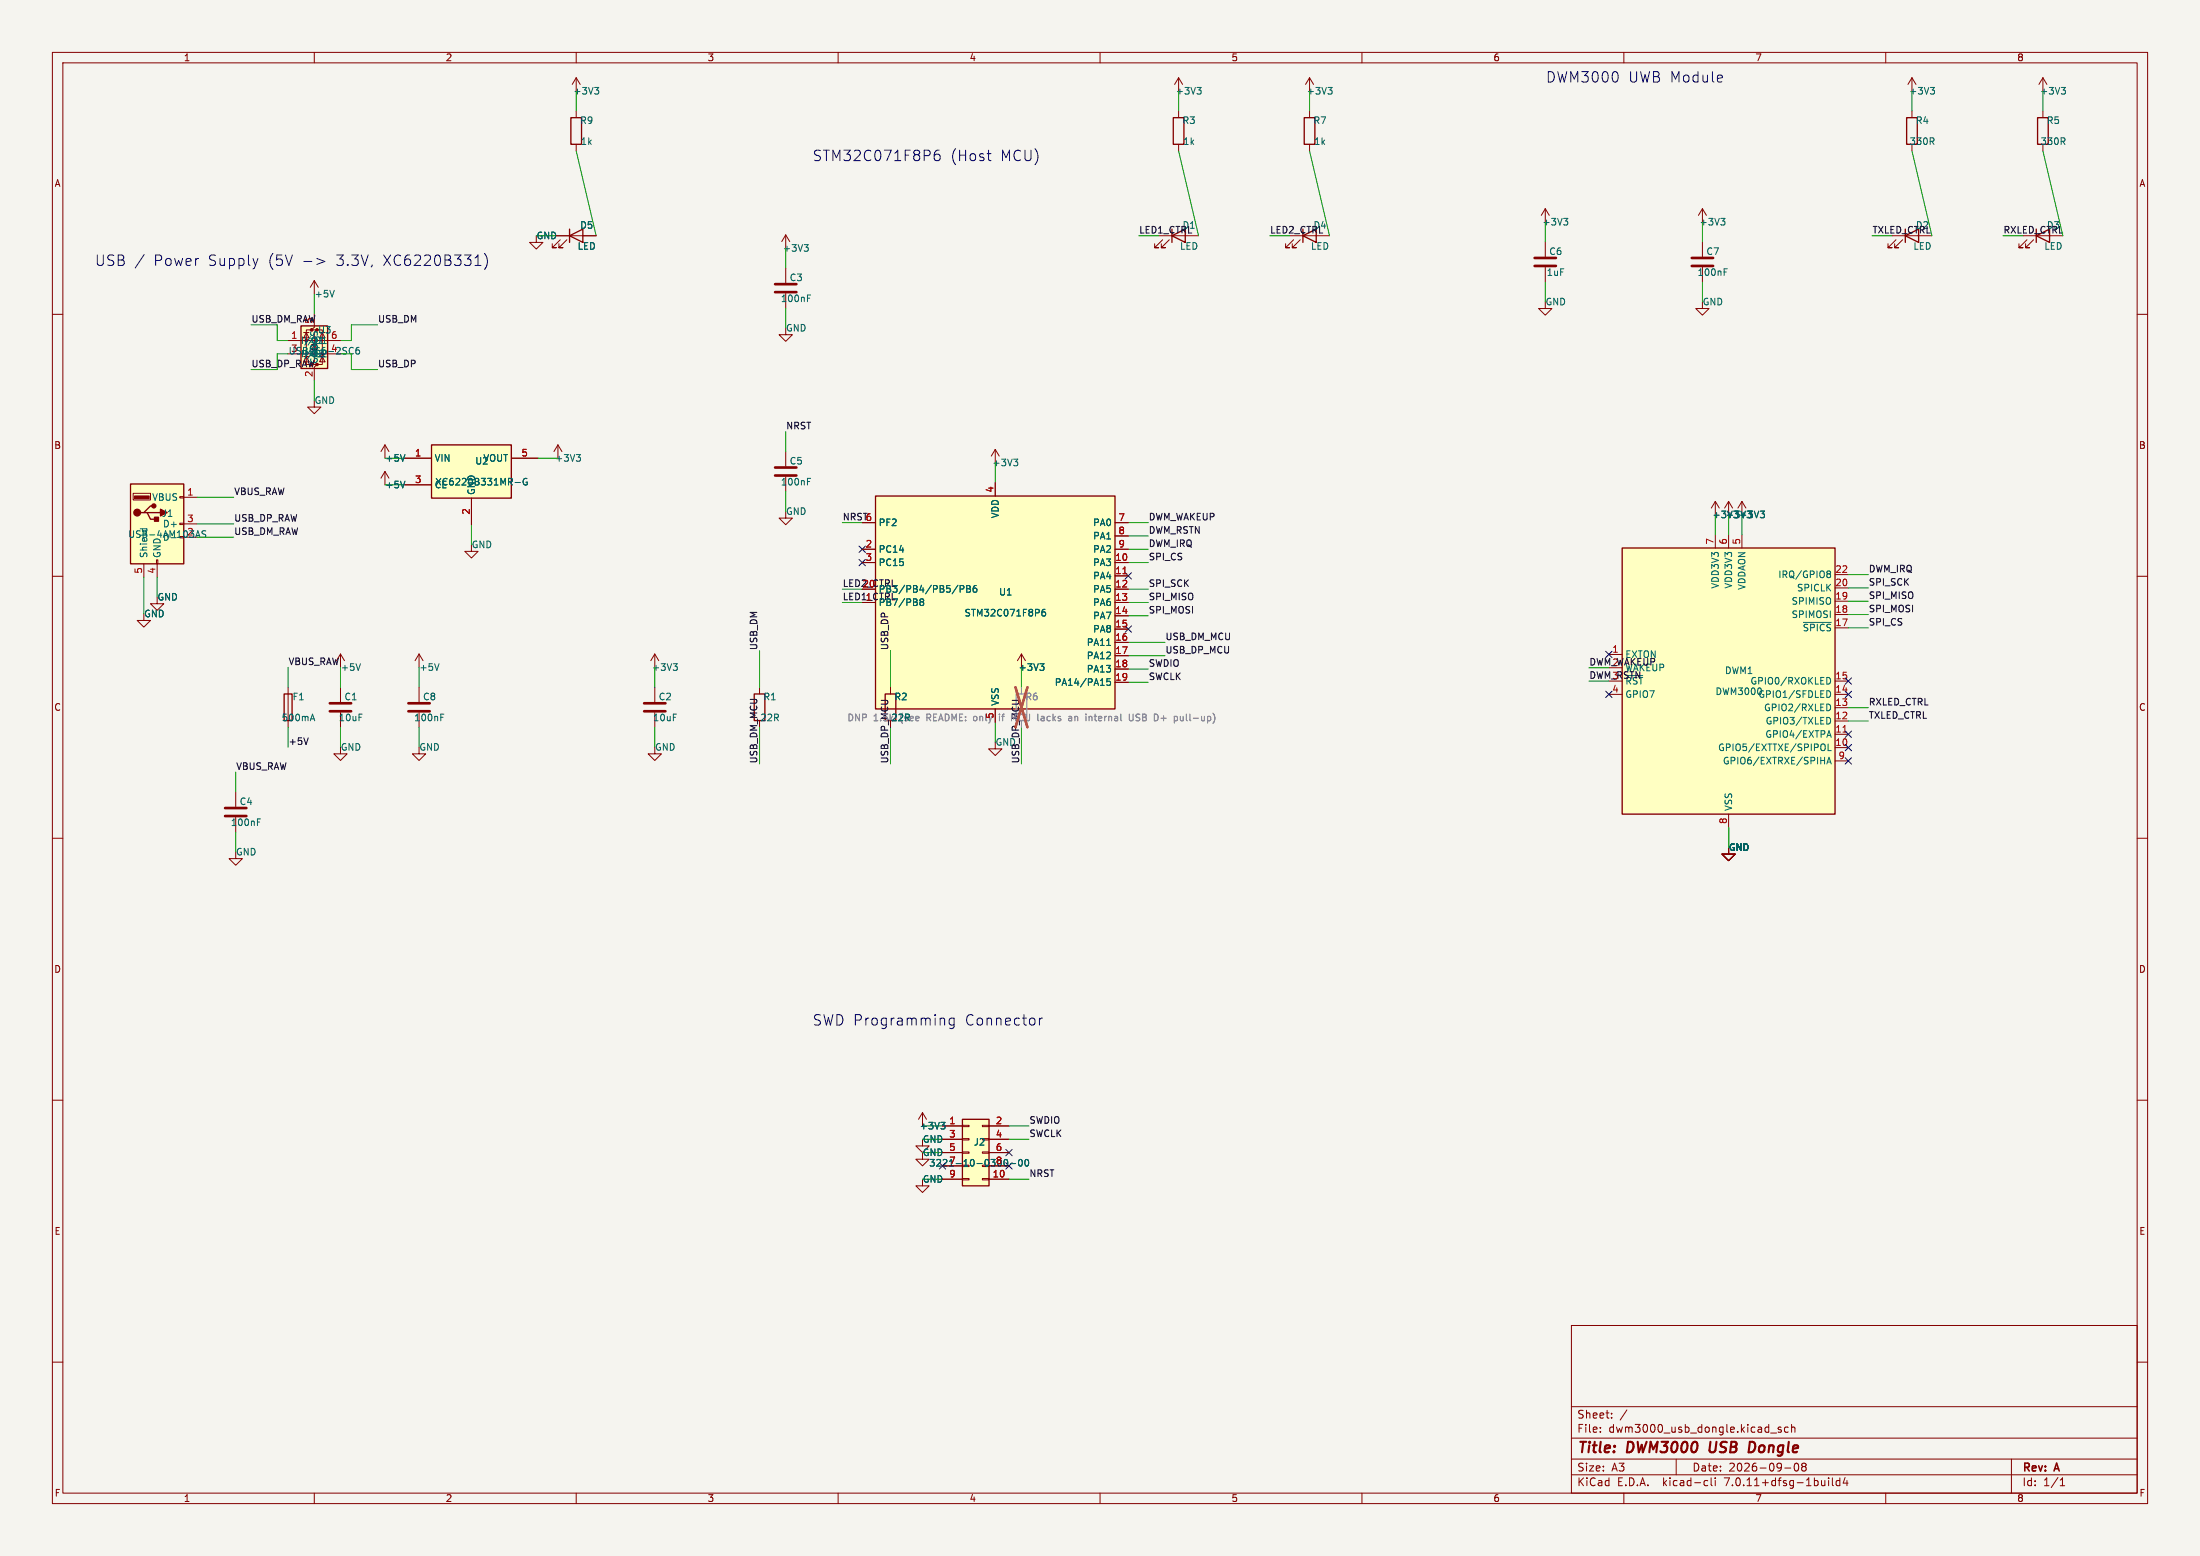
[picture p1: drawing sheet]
<svg xmlns="http://www.w3.org/2000/svg" width="420mm" height="297mm" viewBox="0 0 420 297" stroke-linecap="round" stroke-linejoin="round" font-family="sans-serif">
<path d="M0 0h420v297h-420z" fill="#f5f4ef" stroke="#f5f4ef" stroke-width=".19"/>
<g fill="none" stroke="#840000" stroke-width=".19">
<path d="M10 10h400v277h-400zM12 12h396v273h-396zM60 10v2M110 10v2M110 14.8v2.6M110 14.8l-.8 1.3M110 14.8l.8 1.3M160 10v2M210 10v2M225 14.8l-.8 1.3M225 14.8v2.6M225 14.8l.8 1.3"/>
<path d="M250 14.8l-.8 1.3M250 14.8v2.6M250 14.8l.8 1.3M260 10v2M310 10v2M360 10v2M365 14.8l-.8 1.3M365 14.8v2.6M365 14.8l.8 1.3M390 14.8l-.8 1.3M390 14.8v2.6M390 14.8l.8 1.3"/>
<path d="M110 21.2v1.3M110 27.5v1.3M225 21.2v1.3M225 27.5v1.3M250 21.2v1.3M250 27.5v1.3M295 39.8v2.6M295 39.8l-.8 1.3M295 39.8l.8 1.3M325 39.8l-.8 1.3M325 39.8v2.6M325 39.8l.8 1.3"/>
<path d="M365 21.2v1.3M365 27.5v1.3M390 21.2v1.3M390 27.5v1.3M10 60h2M60 53.6v2.5M60 53.6l-.8 1.2M60 53.6l.8 1.2M102.4 45v1.3h1.3l-1.3 1.2-1.3-1.2h1.3M106.2 45h7.6M107 45.8l-1.6 1.5h.8h-.8v-.8M108.2 45.8l-1.5 1.5h.8h-.8v-.8"/>
<path d="M150 44.8v2.6M150 51.2v2.8M150 56v2.8M150 44.8l-.8 1.3M150 44.8l.8 1.3M222 45.8l-1.6 1.5h.8h-.8v-.8M223.2 45.8l-1.5 1.5h.8h-.8v-.8M226.3 45h2.5M247 45.8l-1.6 1.5h.8h-.8v-.8M248.2 45.8l-1.5 1.5h.8h-.8v-.8M251.3 45h2.5M295 57.6v1.3h1.3l-1.3 1.3-1.3-1.3h1.3"/>
<path d="M295 46.2v2.8M295 51v2.8M325 57.6v1.3h1.3l-1.3 1.3-1.3-1.3h1.3M325 46.2v2.8M325 51v2.8M362 45.8l-1.6 1.5h.8h-.8v-.8M363.2 45.8l-1.5 1.5h.8h-.8v-.8M387 45.8l-1.6 1.5h.8h-.8v-.8M388.2 45.8l-1.5 1.5h.8h-.8v-.8M408 60h2M54.9 65h10.2M57.5 67.5h5"/>
<path d="M58 63.5h1M58.5 63.5l.5 1h-1zM58.5 68l.5 1.1h-1zM59.5 63h-1v6.6h1M60 62.5l-.5 .5h1l-.5 .5v5.6l-.5 .5h1l-.5 .5v2.5M60 76.4v1.3h1.3l-1.3 1.3-1.3-1.3h1.3M60.5 63h1v6.6h-1M61.5 68l.5 1.1h-1zM150 62.6v1.3h1.3l-1.3 1.3-1.3-1.3h1.3M25.4 94.2h3.3v1.2h-3.3zM34.3 99.9h.8v.2h-.8zM34.3 94.8h.8v.2h-.8z"/>
<path d="M35.1 94.9h2.5M73.5 90l-.8 1.3M73.5 84.9v2.6M73.5 90v2.5M73.5 90l.8 1.3M73.5 84.9l-.8 1.3M73.5 84.9l.8 1.3M77.3 87.5h5.1M77.3 92.5h5.1M90 95.1v5.1M97.6 87.5h5.1M106.5 84.9l-.8 1.3"/>
<path d="M106.5 84.9v2.6M106.5 84.9l.8 1.3M150 97.6v1.3h1.3l-1.3 1.3-1.3-1.3h1.3M150 86.2v2.8M150 91v2.8M164.6 99.8h2.5M190 85.8v2.5M190 92.1v2.6M190 85.8l-.8 1.3M190 85.8l.8 1.3M212.9 99.8h2.5M327.5 95.7v2.6"/>
<path d="M327.5 95.7l-.8 1.3M327.5 95.7l.7 1.3M330 95.7l-.8 1.3M330 95.7v2.6M330 95.7l.8 1.3M332.5 95.7l-.7 1.3M332.5 95.7v2.6M332.5 95.7l.8 1.3M10 110h2M27.5 117.2v1.2h1.2l-1.2 1.3-1.3-1.3h1.3M27.5 107.6v2.6M29.9 106.9h.2v.7h-.2z"/>
<path d="M30 114v1.2h1.3l-1.3 1.3-1.3-1.3h1.3M30 107.6v2.6M35.1 100h2.5M90 104v1.2h1.3l-1.3 1.3-1.3-1.3h1.3M164.6 107.4h2.5M164.6 104.8h2.5M212.9 107.4h2.5M212.9 109.9h2.5M212.9 112.5h2.5M212.9 115h2.5M212.9 117.5h2.5M212.9 104.8h2.5"/>
<path d="M212.9 102.3h2.5M327.5 102.1v2.5M330 102.1v2.5M332.5 102.1v2.5M350.3 119.8h2.6M350.3 117.3h2.6M350.3 114.8h2.6M350.3 112.2h2.6M350.3 109.7h2.6M408 110h2M55 131.2v7.6M65 124.8v2.6"/>
<path d="M65 131.2v2.8M65 136v2.8M65 124.8l-.8 1.3M65 124.8l.8 1.3M80 124.8l-.8 1.3M80 124.8v2.6M80 131.2v2.8M80 136v2.8M80 124.8l.8 1.3M125 124.8v2.6M125 131.2v2.8M125 136v2.8"/>
<path d="M125 124.8l-.8 1.3M125 124.8l.8 1.3M145 131.2v1.3M170 131.2v1.3M190 135.3v2.6M195 124.8l-.8 1.3M195 124.8v2.6M195 124.8l.8 1.3M212.9 120.1h2.5M212.9 122.6h2.5M212.9 125.2h2.5M212.9 127.7h2.5"/>
<path d="M212.9 130.2h2.5M307.1 124.9h2.6M307.1 132.5h2.6M350.3 137.6h2.6M350.3 135.1h2.6M350.3 132.5h2.6M350.3 130h2.6M10 160h2M45 151.2v2.8M45 156v2.8M65 142.6v1.3h1.3l-1.3 1.3-1.3-1.3h1.3M80 142.6v1.3h1.3l-1.3 1.3-1.3-1.3h1.3"/>
<path d="M125 142.6v1.3h1.3l-1.3 1.3-1.3-1.3h1.3M190 141.7v1.2h1.3l-1.3 1.3-1.3-1.3h1.3M330 155.4v2.5M350.3 142.7h2.6M350.3 140.2h2.6M350.3 145.2h2.6M408 160h2M45 162.6v1.3h1.3l-1.3 1.3-1.3-1.3h1.3M330 161.7v1.3h1.3l-1.3 1.3-1.3-1.3h1.3M10 210h2M176.1 217.5v1.2h1.3l-1.3 1.3-1.3-1.3h1.3M176.1 212.4l-.8 1.3"/>
<path d="M176.1 212.4v2.5M176.1 212.4l.8 1.3M179.9 214.9h3.8M179.9 217.5h3.8M183.7 219.9h1.3v.2h-1.3zM183.7 217.3h1.3v.3h-1.3zM183.7 214.8h1.3v.2h-1.3zM187.5 219.9h1.3v.2h-1.3zM187.5 217.3h1.3v.3h-1.3zM187.5 214.8h1.3v.2h-1.3zM188.8 214.9h3.8M188.8 217.5h3.8"/>
<path d="M408 210h2M176.1 220v1.3h1.3l-1.3 1.2-1.3-1.2h1.3M176.1 225.1v1.3h1.3l-1.3 1.2-1.3-1.2h1.3M179.9 225.1h3.8M179.9 220h3.8M179.9 222.5h3.8M183.7 225h1.3v.2h-1.3zM187.5 225h1.3v.2h-1.3zM188.8 225.1h3.8M188.8 220h3.8M188.8 222.5h3.8M10 260h2"/>
<path d="M300 253h108v32h-108zM408 260h2M300 278.5h108M300 274.5h108M300 268.5h108M305.5 273.2v.2M305.5 272.5v.1M307.7 270.5v.2M307.7 269.8v.1M310.6 269.1l-1.3 1.9M320 278.5v3M338 273.5h1.2"/>
<path d="M340 272.5l-.3-.1-.3 .2 .1 .2 .5 .2v.3h-.6M341.4 272.5l-.5-.1-.2 .3 .1 .6h.6M342 272.5l.2-.1 .4 .1 .1 .9M342 271.9v1.5M342.7 279.4a.81 .81 0 0 0 .3 1.4l.2-.2 .2-.4-.2-.8M344 279.4l-.1 .2 .3 .3M344.2 279.9l-.3 .3v.3l.3 .3h.3l.3-.3-.1-.4-.2-.2M344.2 279.9h.3M344.7 279.4l.1 .2-.3 .3M384 278.5v6.5M60 285v2M110 285v2"/>
<path d="M160 285v2M210 285v2M260 285v2M300 281.5h108M310 285v2M325.6 282.6l.4 .1M326 283.5l-.4 .1M326.7 282.1v1.3l.2 .2M327.4 282.1v.1M327.4 282.6v1M340.7 280.2h1.2M349.1 282.1v.1"/>
<path d="M349.1 282.6v1M349.8 282.1v1.3l.2 .2M351.2 282.7l-.4-.1-.3 .3 .2 .6h.5M351.2 282.1v1.5M352.2 282l-.3 1.1h.9M352.6 282.6v1M360 285v2M393.3 283.6h.9M393.3 282.5l.4-.4v1.5"/>
</g>
<path d="M326.5 275.2l-.2 1.6 .4 .4M334.1 275.2l.7 .1M334.8 276.9l-.5 .3h-.5" fill="none" stroke="#840000" stroke-width=".4"/>
<g fill="none" stroke="#840000" stroke-width=".25">
<path d="M109 22.5h2v5h-2zM224 22.5h2v5h-2zM249 22.5h2v5h-2zM364 22.5h2v5h-2zM389 22.5h2v5h-2zM108.7 45l2.6-1.3v2.6zM108.7 43.7v2.6M223.7 45l2.6-1.3v2.6zM223.7 43.7v2.6M248.7 45l2.6-1.3v2.6zM248.7 43.7v2.6M363.7 45l2.6-1.3v2.6z"/>
<path d="M363.7 43.7v2.6M388.7 45l2.6-1.3v2.6zM388.7 43.7v2.6M57.5 62.2h5v8.1h-5zM24.9 92.4h10.2v15.2h-10.2zM27.5 97.8h.6l.6 1.3h1.3M28.1 97.8h2.5M29.4 96.6h-.7l-1.2 1.2h-.7M82.4 84.9h15.2v10.2h-15.2zM167.1 94.7h45.8v40.6h-45.8zM309.7 104.6h40.6v50.8h-40.6zM54.2 132.5h1.6v5h-1.6z"/>
<path d="M144 132.5h2v5h-2zM169 132.5h2v5h-2zM183.7 213.7h5.1v12.7h-5.1z"/>
</g>
<g fill="none" stroke="#006464" stroke-width=".19">
<path d="M113.5 16.7h.8l-.4 .5M114.1 17.2l.2 .2v.3l-.2 .3M228.5 16.7h.8l-.4 .5M229.1 17.2l.2 .2v.3l-.2 .3M253.5 16.7h.8l-.4 .5M254.1 17.2l.2 .2v.3l-.2 .3M368.5 16.7h.8l-.4 .5M369.1 17.2l.2 .2v.3l-.2 .3M393.5 16.7h.8l-.4 .5M394.1 17.2l.2 .2v.3l-.2 .3M63.8 55.4l-.4 1.3M153.5 46.7h.8l-.4 .5"/>
<path d="M154.1 47.2l.2 .2v.3l-.2 .3M154.1 56.9h.5M154.1 56.3h.7M298.5 41.7h.8l-.4 .5M299.1 42.2l.2 .2v.3l-.2 .3M328.5 41.7h.8l-.4 .5M329.1 42.2l.2 .2v.3l-.2 .3M329.1 51.9h.5M329.1 51.3h.7M56.9 66.3l.5 .1M61 65.6h1.3M61.8 64.5l-.2 .2"/>
<path d="M61.9 64.3v1.3M68.5 66.3l-.3 .1a.86 .86 0 0 0 0 1.2l.4-.1 .1-.5-.3-.2h-.2l-.3 .2M77.3 91.8l-.4 1.3M77.3 86.8l-.4 1.2M98.3 92.1h1M100.6 91.4a.59 .59 0 0 0-.7 .5 .59 .59 0 0 0 .7 .6v-.5h-.2M110 86.8h.8l-.4 .5M110.6 87.3l.2 .2v.3l-.2 .2M154.1 91.3h.7M154.1 91.9h.5M193.5 87.6h.8l-.4 .5M194.1 88.1l.2 .3v.3l-.2 .2"/>
<path d="M336.1 97.6h.7l-.4 .4M336.6 98l.2 .3v.3l-.2 .2M26.8 100.9h1.2M27.3 100.9l-.1 .2M28 100.9v.2M37.5 102.2h.6M37.8 101.3l.4 1.3M39.3 101.4l-.5-.1-.2 .1v.4l.6 .2 .1 .3-.3 .3-.4-.1M175.9 114.9l-.3-.3 .3-.3h.2l.2 .3-.2 .3M175.9 114.9l-.3 .2 .1 .4 .2 .1 .3-.1 .1-.2v-.2l-.2-.2M175.9 114.9h.2M183.3 112.4h.6l.1-.2v-.3l-.7-.1v1.2"/>
<path d="M184.6 111.8h.4l.2 .2-.2 .4 .2 .1 .1 .3-.3 .2h-.4zM184.6 112.4h.4M186.4 111.8h-.4a.85 .85 0 0 0 0 1.2l.4-.1 .1-.4-.2-.2h-.4l-.1 .2M199.5 116.3l-.4 .1a.86 .86 0 0 0 0 1.2l.5-.1v-.5l-.2-.2-.4 .1-.1 .1M344.3 118.8h5.3M348.9 109.1l.3-.1 .2 .1 .1 .2-.3 .2M348.9 109.5h.1M349 109.5h.2M349 109.5l-.1 .1M349.2 109.5l.3 .3-.1 .3-.2 .2-.3-.1M59.4 137.2h.6M59.7 136.3l.4 1.3"/>
<path d="M68.8 126.7l-.4 1.3M83.8 126.7l-.4 1.3M84.1 136.9h.5M84.1 136.3h.7M128.5 126.7h.8l-.4 .5M129.1 127.2l.2 .2v.3l-.2 .3M198.5 126.7h.8l-.4 .5M199.1 127.2l.2 .2v.3l-.2 .3M211.3 123.2h.7M211.9 129.5h-.6v.7l.2-.2 .4 .1 .1 .2-.1 .4-.1 .1-.5-.1M310.4 129h3.2M348.7 129.3a.64 .64 0 0 1 .8 .6 .64 .64 0 0 1-.8 .7"/>
<path d="M348.7 131.8a.64 .64 0 0 1 .8 .7 .64 .64 0 0 1-.8 .6M348.7 134.4a.64 .64 0 0 1 .8 .6 .64 .64 0 0 1-.8 .7M349 136.9a.68 .68 0 0 1 .5 .7 .68 .68 0 0 1-.5 .6M349.2 139.5l.4 1.2M49.1 156.9h.5M49.1 156.3h.7M347.6 145.2h.7M348.1 142l.2 .1a.81 .81 0 0 1-.2 1.2M348.3 144.5v1.3M348.7 145.8l.5-1.3 .4 1.3M348.9 140.4h.6M348.9 145.5h.6"/>
<path d="M349 142v1.3h.6M179.6 214.2h.8l-.4 .5M180.2 214.7l.2 .3v.3l-.2 .2M191.8 221.4l.2-.1a.68 .68 0 0 1 .4 .6 .68 .68 0 0 1-.4 .7 .84 .84 0 0 1-.2-1.2zM192.9 222.1h1M194.6 221.4l.1-.1a.68 .68 0 0 1 .5 .6 .68 .68 0 0 1-.5 .7 .84 .84 0 0 1-.1-1.2zM195.8 221.4l.2-.1a.68 .68 0 0 1 .4 .6 .68 .68 0 0 1-.4 .7 .84 .84 0 0 1-.2-1.2z"/>
</g>
<g fill="#ffffc2" stroke="#ffffc2" stroke-width=".19">
<path d="M82.4 84.9h15.2v10.2h-15.2z"/>
<path d="M57.5 62.2h5v8.1h-5z"/>
<path d="M167.1 94.7h45.8v40.6h-45.8z"/>
<path d="M309.7 104.6h40.6v50.8h-40.6z"/>
<path d="M24.9 92.4h10.2v15.2h-10.2z"/>
<path d="M183.7 213.7h5.1v12.7h-5.1z"/>
</g>
<g fill="none" stroke="#840000" stroke-width=".51">
<path d="M148 55.8h4M148 54.2h4M293 50.8h4M293 49.2h4M323 50.8h4M323 49.2h4M148 90.8h4M148 89.2h4M63 135.8h4M63 134.2h4M78 135.8h4M78 134.2h4"/>
<path d="M123 135.8h4M123 134.2h4M43 155.8h4M43 154.2h4"/>
</g>
<g fill="#840000" stroke="#840000" stroke-width=".19">
<path d="M25.7 94.7h2.8v.5h-2.8z"/>
<circle cx="59.5" cy="63" r=".25"/>
</g>
<path d="M214.4 109.5h.7M351.8 139.7h.8" fill="none" stroke="#a90000" stroke-width=".19"/>
<path d="M194 132.5h2v5h-2z" fill="none" stroke="#9c9b98" stroke-width=".25"/>
<path d="M195 131.2v1.3" fill="none" stroke="#9c9b98" stroke-width=".19"/>
<path d="M190.8 136.3v.1M190.8 136.7v.9M204 136.8h.5l.1 .8M204.6 137l-.4 .1-.2 .2 .2 .3 .4-.1M207.9 136.7v.9M208.3 136.7l-.4 .2M215.6 136.3v1l.2 .3 .4-.1 .1-.2v-1M221.6 137.1h1M225.3 136.7l.1 .8h.4" fill="none" stroke="#939391" stroke-width=".19"/>
<path d="M193.9 131.2l2.2 7.6M196.1 131.2l-2.2 7.6" fill="none" stroke="#eb3a3d" stroke-width=".46"/>
<g fill="#840000" stroke="#840000" stroke-width=".25">
<path d="M29.5 98.7h.8v.8h-.8z"/>
<circle cx="26.2" cy="97.8" r=".63"/>
<circle cx="29.4" cy="96.6" r=".38"/>
</g>
<path d="M58.8 140.8l-.4 1.3" fill="none" stroke="#0f0f0f" stroke-width=".19"/>
<g fill="none" stroke="#0000c2" stroke-width=".19">
<path d="M328.7 14.4l.1 .4-.9 .2M179.3 28.7a.79 .79 0 0 0-1 .8v.8l.2 .3 .6 .1 .3-.2 .1-.7-.2-.3-.6-.1-.4 .4M188.4 29.3h.8M188.8 30.6l.4 .1M27.5 48.6l-1.7 2.5M49.2 49.3l-.4 1.4M58 49.9h1.5M60.5 49.3l1.5 .6-1.5 .6M90.7 50.7h1.1M92.5 48.4a2.29 2.29 0 0 1 0 3M180.2 194.4l.1 1.3M182.1 194.3v1.7a.54 .54 0 0 1-.8 .2"/>
<path d="M182.1 194.4l-.5-.1-.4 .4v.6l.2 .3h.7M198.4 194.3v1.4M199 194.3l-.4 .1-.2 .3"/>
</g>
<g fill="none" stroke="#009600" stroke-width=".19">
<path d="M110 17.4v3.8M225 17.4v3.8M250 17.4v3.8M365 17.4v3.8M390 17.4v3.8M110 28.8l3.8 16.2M225 28.8l3.8 16.2M250 28.8l3.8 16.2M365 28.8l3.8 16.2M390 28.8l3.8 16.2M60 56.1v3.8M102.4 45h3.8"/>
<path d="M150 47.4v3.8M150 58.8v3.8M217.4 45h3.8M242.4 45h3.8M295 42.4v3.8M295 53.8v3.8M325 42.4v3.8M325 53.8v3.8M357.4 45h3.8M382.4 45h3.8M47.9 62h5v3h2M54.9 67.5h-2v3h-5"/>
<path d="M60 72.6v3.8M67.1 67.5v3h5M72.1 62h-5v3h-2M37.6 94.9h7M73.5 87.5h3.8M73.5 92.5h3.8M102.7 87.5h3.8M150 82.4v3.8M150 93.8v3.8M160.8 99.8h3.8M190 88.3v3.8M215.4 99.8h3.8"/>
<path d="M327.5 98.3v3.8M330 98.3v3.8M332.5 98.3v3.8M27.5 110.2v7M30 110.2v3.8M37.6 100h7M37.6 102.5h7M90 100.2v3.8M160.8 115h3.8M160.8 112.5h3.8M215.4 115h3.8M215.4 112.5h3.8"/>
<path d="M215.4 117.5h3.8M215.4 102.3h3.8M215.4 107.4h3.8M215.4 104.8h3.8M352.9 119.8h3.8M352.9 112.2h3.8M352.9 114.8h3.8M352.9 117.3h3.8M352.9 109.7h3.8M55 127.4v3.8M55 138.8v3.8M65 127.4v3.8"/>
<path d="M65 138.8v3.8M80 127.4v3.8M80 138.8v3.8M125 127.4v3.8M125 138.8v3.8M145 124.2v7M145 138.8v7M170 124.2v7M170 138.8v7M190 137.9v3.8M195 127.4v3.8M195 138.8v7"/>
<path d="M215.4 122.6h7M215.4 125.2h7M215.4 127.7h3.8M215.4 130.2h3.8M303.3 127.5h3.8M303.3 130h3.8M352.9 135.1h3.8M352.9 137.6h3.8M45 147.4v3.8M45 158.8v3.8M330 157.9v3.8M176.1 217.5h3.8"/>
<path d="M176.1 214.9h3.8M192.6 217.5h3.8M192.6 214.9h3.8M176.1 225.1h3.8M176.1 220h3.8M192.6 225.1h3.8"/>
</g>
<g fill="none" stroke="#000084" stroke-width=".19">
<path d="M164 106.8l1.2 1.2M164 104.2l1.2 1.2M165.2 106.8l-1.2 1.2M165.2 104.2l-1.2 1.2M214.8 109.3l1.2 1.2M214.8 119.5l1.2 1.2M216 109.3l-1.2 1.2M216 119.5l-1.2 1.2M306.5 124.3l1.2 1.2M306.5 131.9l1.2 1.2M307.7 124.3l-1.2 1.2M307.7 131.9l-1.2 1.2"/>
<path d="M352.2 129.4l1.3 1.2M352.2 131.9l1.3 1.2M352.2 139.6l1.3 1.2M353.5 129.4l-1.3 1.2M353.5 131.9l-1.3 1.2M353.5 139.6l-1.3 1.2M352.2 142.1l1.3 1.2M352.2 144.6l1.3 1.2M353.5 142.1l-1.3 1.2M353.5 144.6l-1.3 1.2M192 219.4l1.2 1.2M193.2 219.4l-1.2 1.2"/>
<path d="M192 221.9l1.2 1.2M193.2 221.9l-1.2 1.2"/>
</g>
<g font-size="2.8" fill="#0000c2">
<text x="295" y="16">DWM3000</text>
<text x="310.8" y="16">UWB Module</text>
<text x="155" y="31">STM32C071F8P6</text>
<text x="181.3" y="31">(Host</text>
<text x="190.9" y="31">MCU)</text>
<text x="18" y="51">USB /</text>
<text x="29.3" y="51">Power</text>
<text x="39.7" y="51">Supply</text>
<text x="51.2" y="51">(5V</text>
<text x="64.2" y="51">3.3V,</text>
<text x="73.3" y="51">XC6220B331)</text>
<text x="155" y="196">SWD Programming</text>
<text x="184.2" y="196">Connector</text>
</g>
<g font-size="2.8" fill="#840000">
<text x="301" y="277.9">Title:</text>
<text x="310.6" y="277.9">DWM3000</text>
<text x="327.2" y="277.9">USB</text>
<text x="335.5" y="277.9">Dongle</text>
</g>
<g font-size="2.1" fill="#840000">
<text x="301" y="273.7">File:</text>
<text x="301" y="271">Sheet:</text>
<text x="307.1" y="273.7">dwm3000_usb_dongle.kicad_sch</text>
<text x="301" y="281.1">Size:</text>
<text x="307.6" y="281.1">A3</text>
<text x="323" y="281.1">Date:</text>
<text x="330" y="281.1">2026-09-08</text>
<text x="386" y="281.3">Rev:</text>
<text x="392.4" y="281.3">A</text>
<text x="301" y="283.9">KiCad</text>
<text x="308.7" y="283.9">E.D.A.</text>
<text x="317.6" y="283.9">kicad-cli</text>
<text x="329.5" y="283.9">7.0.11+dfsg-1build4</text>
<text x="386" y="283.9">Id:</text>
<text x="390.1" y="283.9">1/1</text>
</g>
<g font-size="1.8" fill="#840000">
<text x="35" y="11.9">1</text>
<text x="85" y="11.9">2</text>
<text x="135" y="11.9">3</text>
<text x="185" y="11.9">4</text>
<text x="235" y="11.9">5</text>
<text x="285" y="11.9">6</text>
<text x="335" y="11.9">7</text>
<text x="385" y="11.9">8</text>
<text x="10.3" y="35.9">A</text>
<text x="408.3" y="35.9">A</text>
<text x="10.3" y="85.9">B</text>
<text x="408.2" y="85.9">B</text>
<text x="10.3" y="135.9">C</text>
<text x="408.2" y="135.9">C</text>
<text x="169.7" y="145.8" transform="rotate(-90 169.7 145.8)">USB_DP_MCU</text>
<text x="10.3" y="185.9">D</text>
<text x="408.2" y="185.9">D</text>
<text x="10.3" y="235.9">E</text>
<text x="408.3" y="235.9">E</text>
<text x="10.3" y="285.9">F</text>
<text x="35" y="286.9">1</text>
<text x="85" y="286.9">2</text>
<text x="135" y="286.9">3</text>
<text x="185" y="286.9">4</text>
<text x="235" y="286.9">5</text>
<text x="285" y="286.9">6</text>
<text x="335" y="286.9">7</text>
<text x="385" y="286.9">8</text>
<text x="408.3" y="285.9">F</text>
</g>
<g font-size="1.8" fill="#006464">
<text x="109.4" y="18.2">+3V3</text>
<text x="110.7" y="23.9">R9</text>
<text x="224.4" y="18.2">+3V3</text>
<text x="225.7" y="23.9">R3</text>
<text x="249.4" y="18.2">+3V3</text>
<text x="250.7" y="23.9">R7</text>
<text x="364.4" y="18.2">+3V3</text>
<text x="365.7" y="23.9">R4</text>
<text x="389.4" y="18.2">+3V3</text>
<text x="390.7" y="23.9">R5</text>
<text x="110.8" y="27.9">1k</text>
<text x="225.8" y="27.9">1k</text>
<text x="250.8" y="27.9">1k</text>
<text x="364.4" y="27.9">330R</text>
<text x="389.4" y="27.9">330R</text>
<text x="102.3" y="45.9">GND</text>
<text x="110.2" y="47.9">LED</text>
<text x="110.7" y="43.9">D5</text>
<text x="225.2" y="47.9">LED</text>
<text x="250.2" y="47.9">LED</text>
<text x="294.4" y="43.2">+3V3</text>
<text x="324.4" y="43.2">+3V3</text>
<text x="365.2" y="47.9">LED</text>
<text x="390.2" y="47.9">LED</text>
<text x="149.4" y="48.2">+3V3</text>
<text x="150.7" y="53.9">C3</text>
<text x="295.2" y="52.9">1uF</text>
<text x="295.7" y="48.9">C6</text>
<text x="324" y="52.9">100nF</text>
<text x="325.7" y="48.9">C7</text>
<text x="60" y="57">+5V</text>
<text x="149" y="57.9">100nF</text>
<text x="295" y="58.5">GND</text>
<text x="325" y="58.5">GND</text>
<text x="58" y="65.9">I/O1</text>
<text x="60.6" y="63.9">U3</text>
<text x="63.1" y="64.7">6</text>
<text x="150" y="63.5">GND</text>
<text x="55.5" y="67.3">3</text>
<text x="58" y="68.4">I/O2</text>
<text x="60.9" y="68.1" transform="rotate(-90 60.9 68.1)">VBUS</text>
<text x="63.1" y="67.3">4</text>
<text x="60" y="77.3">GND</text>
<text x="73.5" y="88.3">+5V</text>
<text x="82.9" y="88.3">VIN</text>
<text x="90.6" y="88.9">U2</text>
<text x="92.2" y="88.3">VOUT</text>
<text x="105.9" y="88.3">+3V3</text>
<text x="150.7" y="88.9">C5</text>
<text x="189.4" y="89.2">+3V3</text>
<text x="29" y="95.8">VBUS</text>
<text x="73.5" y="93.4">+5V</text>
<text x="82.9" y="93.4">CE</text>
<text x="83" y="92.9">XC6220B331MR-G</text>
<text x="90.9" y="94.6" transform="rotate(-90 90.9 94.6)">GND</text>
<text x="149" y="92.9">100nF</text>
<text x="30.8" y="98.9">J1</text>
<text x="31" y="100.9">D+</text>
<text x="150" y="98.5">GND</text>
<text x="167.6" y="100.6">PF2</text>
<text x="190.9" y="99" transform="rotate(-90 190.9 99)">VDD</text>
<text x="208.6" y="100.6">PA0</text>
<text x="326.8" y="99.1">+3V3 +3V3</text>
<text x="329.4" y="99.1">+3V3</text>
<text x="24.4" y="102.9">USB-4AM103AS</text>
<text x="28.3" y="106.6" transform="rotate(-90 28.3 106.6)">Shield</text>
<text x="30.9" y="106.6" transform="rotate(-90 30.9 106.6)">GND</text>
<text x="31" y="103.4">D-</text>
<text x="35.6" y="102.3">2</text>
<text x="90" y="104.8">GND</text>
<text x="167.6" y="105.7">PC14</text>
<text x="208.6" y="103.2">PA1</text>
<text x="208.6" y="105.7">PA2</text>
<text x="160.8" y="112.1">LED2_CTRL</text>
<text x="167.6" y="113.3">PB3/PB4/PB5/PB6</text>
<text x="167.6" y="108.2">PC15</text>
<text x="190.6" y="113.9">U1</text>
<text x="208.6" y="108.2">PA3</text>
<text x="208.6" y="110.8">PA4</text>
<text x="208.6" y="113.3">PA5</text>
<text x="328.3" y="112.4" transform="rotate(-90 328.3 112.4)">VDD3V3</text>
<text x="330.9" y="112.4" transform="rotate(-90 330.9 112.4)">VDD3V3</text>
<text x="333.4" y="112.7" transform="rotate(-90 333.4 112.7)">VDDAON</text>
<text x="339.4" y="110.5">IRQ/GPIO8</text>
<text x="343" y="113.1">SPICLK</text>
<text x="27.4" y="118">GND</text>
<text x="30" y="114.8">GND</text>
<text x="160.8" y="114.7">LED1_CTRL</text>
<text x="167.6" y="115.9">PB7/PB8</text>
<text x="184" y="117.9">STM32C071F8P6</text>
<text x="208.6" y="115.9">PA6</text>
<text x="208.6" y="118.4">PA7</text>
<text x="341.9" y="118.2">SPIMOSI</text>
<text x="341.9" y="115.6">SPIMISO</text>
<text x="207.4" y="123.5">PA11</text>
<text x="208.6" y="120.9">PA8</text>
<text x="344" y="120.7">~{SPICS}</text>
<text x="65" y="128.2">+5V</text>
<text x="80" y="128.2">+5V</text>
<text x="124.4" y="128.2">+3V3</text>
<text x="194.4" y="128.2">+3V3</text>
<text x="201.3" y="131.1">PA14/PA15</text>
<text x="207.4" y="126">PA12</text>
<text x="207.4" y="128.6">PA13</text>
<text x="329.2" y="128.9">DWM1</text>
<text x="334.1" y="130.9">GPIO0/RXOKLED</text>
<text x="53.7" y="137.9">500mA</text>
<text x="55.7" y="133.9">F1</text>
<text x="64.6" y="137.9">10uF</text>
<text x="65.7" y="133.9">C1</text>
<text x="79" y="137.9">100nF</text>
<text x="80.7" y="133.9">C8</text>
<text x="124.6" y="137.9">10uF</text>
<text x="125.7" y="133.9">C2</text>
<text x="145.7" y="133.9">R1</text>
<text x="166.7" y="137.9">1.5k22R</text>
<text x="170.7" y="133.9">R2</text>
<text x="171.9" y="137.9">(see</text>
<text x="190.9" y="134.8" transform="rotate(-90 190.9 134.8)">VSS</text>
<text x="310.2" y="133.4">GPIO7</text>
<text x="327.4" y="132.9">DWM3000</text>
<text x="335.6" y="133.4">GPIO1/SFDLED</text>
<text x="336.7" y="135.9">GPIO2/RXLED</text>
<text x="65" y="143.5">GND</text>
<text x="80" y="143.5">GND</text>
<text x="125" y="143.5">GND</text>
<text x="327.9" y="143.6">GPIO5/EXTTXE/SPIPOL</text>
<text x="336.9" y="141">GPIO4/EXTPA</text>
<text x="337" y="138.5">GPIO3/TXLED</text>
<text x="328.8" y="146.1">GPIO6/EXTRXE/SPIHA</text>
<text x="45.7" y="153.9">C4</text>
<text x="330.9" y="154.9" transform="rotate(-90 330.9 154.9)">VSS</text>
<text x="44" y="157.9">100nF</text>
<text x="45" y="163.5">GND</text>
<text x="330" y="162.6">GND</text>
<text x="175.5" y="215.8">+3V3</text>
<text x="176.1" y="220.9">GND</text>
<text x="176.1" y="218.3">GND</text>
<text x="185.8" y="218.9">J2</text>
<text x="176.1" y="225.9">GND</text>
<text x="177.3" y="222.9">3221-10-0300-00</text>
</g>
<g font-size="1.8" fill="#0f0f0f">
<text x="217.4" y="44.7">LED1_CTRL</text>
<text x="225.7" y="43.9">D1</text>
<text x="242.4" y="44.7">LED2_CTRL</text>
<text x="250.7" y="43.9">D4</text>
<text x="357.4" y="44.7">TXLED_CTRL</text>
<text x="365.7" y="43.9">D2</text>
<text x="382.4" y="44.7">RXLED_CTRL</text>
<text x="390.7" y="43.9">D3</text>
<text x="47.9" y="61.7">USB_DM_RAW</text>
<text x="59.7" y="61.9" transform="rotate(-90 59.7 61.9)">5</text>
<text x="72.1" y="61.7">USB_DM</text>
<text x="47.9" y="70.2">USB_DP_RAW</text>
<text x="60.9" y="69.6" transform="rotate(-90 60.9 69.6)">GND</text>
<text x="72.1" y="70.2">USB_DP</text>
<text x="150" y="82">NRST</text>
<text x="44.6" y="94.6">VBUS_RAW</text>
<text x="44.6" y="99.7">USB_DP_RAW</text>
<text x="160.8" y="99.4">NRST6</text>
<text x="219.2" y="99.4">DWM_WAKEUP</text>
<text x="219.2" y="102">DWM_RSTN</text>
<text x="44.6" y="102.2">USB_DM_RAW</text>
<text x="219.2" y="107">SPI_CS</text>
<text x="219.2" y="104.5">DWM_IRQ</text>
<text x="219.2" y="112.1">SPI_SCK</text>
<text x="356.7" y="109.3">DWM_IRQ</text>
<text x="356.7" y="111.9">SPI_SCK</text>
<text x="219.2" y="117.2">SPI_MOSI</text>
<text x="219.2" y="114.7">SPI_MISO</text>
<text x="356.7" y="117">SPI_MOSI</text>
<text x="356.7" y="114.4">SPI_MISO</text>
<text x="356.7" y="119.5">SPI_CS</text>
<text x="144.7" y="124.2" transform="rotate(-90 144.7 124.2)">USB_DM</text>
<text x="169.7" y="124.2" transform="rotate(-90 169.7 124.2)">USB_DP</text>
<text x="222.4" y="122.3">USB_DM_MCU</text>
<text x="222.4" y="124.8">USB_DP_MCU</text>
<text x="310.2" y="125.8">EXTON</text>
<text x="55" y="127">VBUS_RAW</text>
<text x="219.2" y="127.4">SWDIO</text>
<text x="219.2" y="129.9">SWCLK</text>
<text x="303.3" y="127.1">DWM_WAKEUP</text>
<text x="303.3" y="129.7">DWM_RSTN</text>
<text x="307.7" y="127.2">2</text>
<text x="307.7" y="129.7">3</text>
<text x="310.2" y="128.3">WAKEUP</text>
<text x="310.2" y="130.9">~{RST}</text>
<text x="145.1" y="137.9">22R</text>
<text x="356.7" y="134.7">RXLED_CTRL</text>
<text x="356.7" y="137.3">TXLED_CTRL</text>
<text x="55" y="142.3">+5V</text>
<text x="190" y="142.5">GND</text>
<text x="45" y="147">VBUS_RAW</text>
<text x="144.7" y="145.8" transform="rotate(-90 144.7 145.8)">USB_DM_MCU</text>
<text x="196.4" y="214.6">SWDIO</text>
<text x="196.4" y="217.1">SWCLK</text>
<text x="196.4" y="224.7">NRST</text>
</g>
<g font-size="1.8" fill="#a90000">
<text x="55.5" y="64.7">1</text>
<text x="59.7" y="72.1" transform="rotate(-90 59.7 72.1)">2</text>
<text x="79.1" y="87.2">1</text>
<text x="99.5" y="87.2">5</text>
<text x="35.6" y="94.7">1</text>
<text x="79.1" y="92.3">3</text>
<text x="189.7" y="94.1" transform="rotate(-90 189.7 94.1)">4</text>
<text x="35.6" y="99.7">3</text>
<text x="89.7" y="98.3" transform="rotate(-90 89.7 98.3)">2</text>
<text x="165.2" y="99.5">6</text>
<text x="213.4" y="99.5">7</text>
<text x="165.2" y="104.6">2</text>
<text x="165.2" y="107.1">3</text>
<text x="212.8" y="107.1">10</text>
<text x="213.4" y="102">8</text>
<text x="213.4" y="104.6">9</text>
<text x="327.2" y="104" transform="rotate(-90 327.2 104)">7</text>
<text x="329.7" y="104" transform="rotate(-90 329.7 104)">6</text>
<text x="332.3" y="104" transform="rotate(-90 332.3 104)">5</text>
<text x="27.2" y="109.6" transform="rotate(-90 27.2 109.6)">5</text>
<text x="29.7" y="109.6" transform="rotate(-90 29.7 109.6)">4</text>
<text x="164.6" y="112.2">20</text>
<text x="212.8" y="109.7">11</text>
<text x="212.8" y="112.2">12</text>
<text x="350.3" y="112">20</text>
<text x="350.3" y="109.4">22</text>
<text x="165.2" y="114.7">1</text>
<text x="212.8" y="114.7">13</text>
<text x="212.8" y="117.3">14</text>
<text x="212.8" y="119.8">15</text>
<text x="350.3" y="119.6">17</text>
<text x="350.3" y="117">18</text>
<text x="350.3" y="114.5">19</text>
<text x="212.8" y="122.4">16</text>
<text x="212.8" y="124.9">17</text>
<text x="307.7" y="124.7">1</text>
<text x="212.8" y="127.4">18</text>
<text x="212.8" y="130">19</text>
<text x="350.3" y="129.7">15</text>
<text x="189.7" y="137.3" transform="rotate(-90 189.7 137.3)">5</text>
<text x="307.7" y="132.3">4</text>
<text x="350.3" y="137.4">12</text>
<text x="350.3" y="134.8">13</text>
<text x="350.3" y="132.3">14</text>
<text x="350.3" y="142.4">10</text>
<text x="350.3" y="139.9">11</text>
<text x="350.9" y="145">9</text>
<text x="329.7" y="157.4" transform="rotate(-90 329.7 157.4)">8</text>
<text x="181.1" y="214.7">1</text>
<text x="190" y="214.7">2</text>
<text x="181.1" y="217.2">3</text>
<text x="181.1" y="219.7">5</text>
<text x="190" y="217.2">4</text>
<text x="190" y="219.7">6</text>
<text x="181.1" y="222.3">7</text>
<text x="181.1" y="224.8">9</text>
<text x="189.4" y="224.8">10</text>
<text x="190" y="222.3">8</text>
</g>
<text font-size="1.8" fill="#009600" x="55" y="67.9">USBLC6-2SC6</text>
<g font-size="1.8" fill="#939391">
<text x="161.7" y="137.9">DNP</text>
<text x="177.2" y="137.9">README: only</text>
<text x="191.4" y="137.9">if</text>
<text x="193.9" y="137.9">MCU lacks</text>
<text x="195.7" y="133.9">R6</text>
<text x="205.3" y="137.9">an</text>
<text x="208.7" y="137.9">internal</text>
<text x="217.2" y="137.9">USB</text>
<text x="222.2" y="137.9">D+</text>
<text x="226.2" y="137.9">pull-up)</text>
</g>
<text font-size="1.8" fill="#9c9b98" x="194.7" y="145.8" transform="rotate(-90 194.7 145.8)">USB_DP_MCU</text>
</svg>
